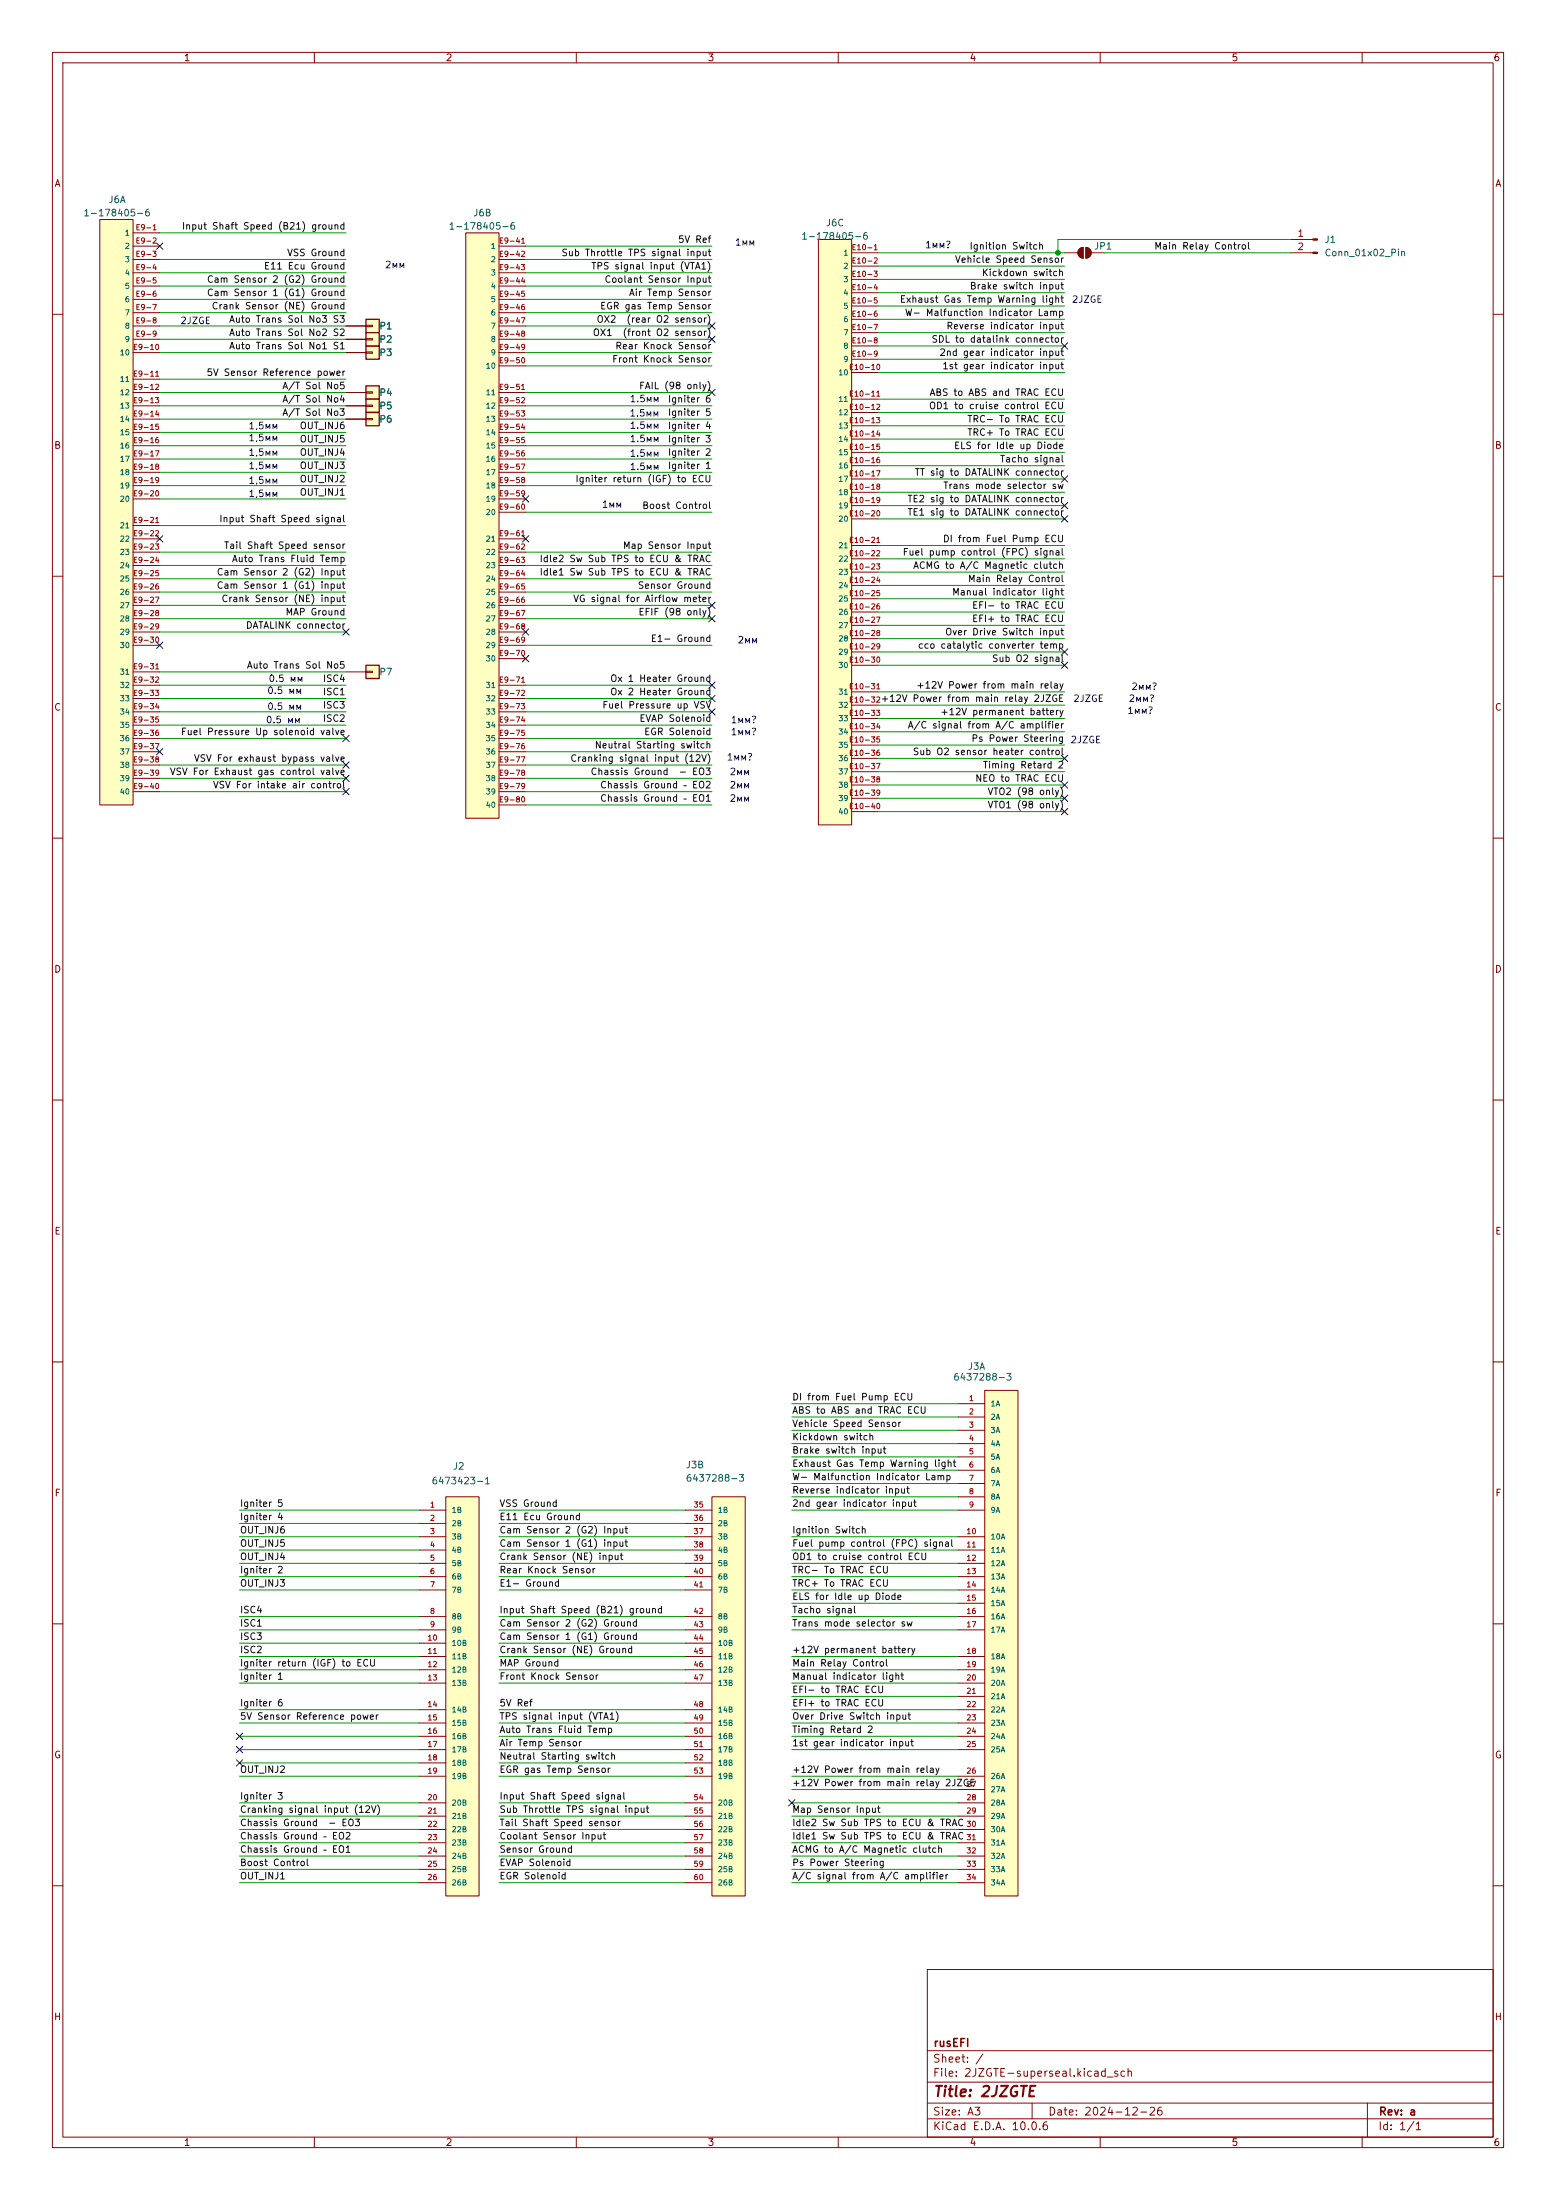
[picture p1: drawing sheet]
<svg xmlns="http://www.w3.org/2000/svg" width="297mm" height="420mm" viewBox="0 0 297 420" stroke-linecap="round" stroke-linejoin="round" font-family="sans-serif">
<g fill="none" stroke="#840000" stroke-width=".19">
<path d="M10 10h277v400h-277zM12 12h273v396h-273zM60 10v2M110 10v2M160 10v2M210 10v2M260 10v2M10 60h2M285 60h2M10 110h2M285 110h2M10 160h2"/>
<path d="M285 160h2M10 210h2M285 210h2M10 260h2M285 260h2M10 310h2M285 310h2M10 360h2M177 376h108v32h-108zM285 360h2M177 397.5h108M177 391.5h108"/>
<path d="M60 408v2M110 408v2M160 408v2M177 404.5h108M177 401.5h108M197 401.5v3M210 408v2M260 408v2M261 401.5v6.5"/>
</g>
<path d="M69.8 73.7h2.6v2.5h-2.6z" fill="#ffffc2"/>
<path d="M69.8 73.7h2.6v2.5h-2.6z" fill="none" stroke="#840000" stroke-width=".25"/>
<path d="M66 74.9h3.8M69.8 74.8h1.3v.3h-1.3z" fill="none" stroke="#840000" stroke-width=".19"/>
<path d="M69.8 66h2.6v2.6h-2.6z" fill="#ffffc2"/>
<path d="M69.8 66h2.6v2.6h-2.6z" fill="none" stroke="#840000" stroke-width=".25"/>
<path d="M66 67.3h3.8M69.8 67.2h1.3v.2h-1.3z" fill="none" stroke="#840000" stroke-width=".19"/>
<path d="M69.8 61h2.6v2.5h-2.6z" fill="#ffffc2"/>
<path d="M69.8 61h2.6v2.5h-2.6z" fill="none" stroke="#840000" stroke-width=".25"/>
<path d="M66 62.2h3.8M69.8 62.1h1.3v.3h-1.3z" fill="none" stroke="#840000" stroke-width=".19"/>
<path d="M69.8 63.5h2.6v2.5h-2.6z" fill="#ffffc2"/>
<path d="M69.8 63.5h2.6v2.5h-2.6z" fill="none" stroke="#840000" stroke-width=".25"/>
<path d="M66 64.8h3.8M69.8 64.6h1.3v.3h-1.3z" fill="none" stroke="#840000" stroke-width=".19"/>
<path d="M85.1 285.8h6.3v76.2h-6.3z" fill="#ffffc2"/>
<g fill="none" stroke="#840000" stroke-width=".19">
<path d="M80 288.3h5.1M80 290.8h5.1M80 293.4h5.1M80 295.9h5.1M80 298.5h5.1M85.1 285.8h6.3v76.2h-6.3zM80 301h5.1M80 303.5h5.1M80 308.6h5.1M80 311.2h5.1M80 313.7h5.1M80 316.2h5.1"/>
<path d="M80 318.8h5.1M80 321.3h5.1M80 326.4h5.1M80 328.9h5.1M80 331.5h5.1M80 334h5.1M80 336.6h5.1M80 339.1h5.1M80 344.2h5.1M80 346.7h5.1M80 349.3h5.1M80 351.8h5.1"/>
<path d="M80 354.3h5.1M80 356.9h5.1M80 359.4h5.1"/>
</g>
<path d="M69.8 76.2h2.6v2.5h-2.6z" fill="#ffffc2"/>
<path d="M69.8 76.2h2.6v2.5h-2.6z" fill="none" stroke="#840000" stroke-width=".25"/>
<path d="M203.2 48.3h2.5M206 47.5l.8-.3v2.1a1.02 1.02 0 0 1-1-.7 1.02 1.02 0 0 1 .2-1.1zM207.3 47.2a1.02 1.02 0 0 1 1 1.1 1.02 1.02 0 0 1-1 1zM208.3 48.3h2.5M246.4 45.7h4.2M246.4 48.3h4.2M66 77.5h3.8M69.8 77.3h1.3v.3h-1.3z" fill="none" stroke="#840000" stroke-width=".19"/>
<g fill="#840000" stroke="#840000" stroke-width=".19">
<path d="M250.6 45.6h.9v.2h-.9z"/>
<path d="M250.6 48.1h.9v.3h-.9z"/>
<path d="M206 47.5l.8-.3v2.1a1.02 1.02 0 0 1-1-.7 1.02 1.02 0 0 1 .2-1.1z"/>
<path d="M207.3 47.2a1.02 1.02 0 0 1 1 1.1 1.02 1.02 0 0 1-1 1z"/>
</g>
<path d="M69.8 78.7h2.6v2.6h-2.6z" fill="#ffffc2"/>
<path d="M69.8 78.7h2.6v2.6h-2.6z" fill="none" stroke="#840000" stroke-width=".25"/>
<path d="M69.8 79.9h1.3v.2h-1.3zM66 80h3.8" fill="none" stroke="#840000" stroke-width=".19"/>
<path d="M69.8 127h2.6v2.5h-2.6z" fill="#ffffc2"/>
<path d="M69.8 127h2.6v2.5h-2.6z" fill="none" stroke="#840000" stroke-width=".25"/>
<path d="M66 128.3h3.8M69.8 128.1h1.3v.3h-1.3z" fill="none" stroke="#840000" stroke-width=".19"/>
<path d="M188 265.4h6.3v96.6h-6.3z" fill="#ffffc2"/>
<g fill="none" stroke="#840000" stroke-width=".19">
<path d="M182.9 268h5.1M182.9 270.5h5.1M182.9 273.1h5.1M182.9 275.6h5.1M182.9 278.1h5.1M188 265.4h6.3v96.6h-6.3zM182.9 280.7h5.1M182.9 283.2h5.1M182.9 285.8h5.1M182.9 288.3h5.1M182.9 293.4h5.1M182.9 295.9h5.1"/>
<path d="M182.9 298.5h5.1M182.9 301h5.1M182.9 303.5h5.1M182.9 306.1h5.1M182.9 308.6h5.1M182.9 311.2h5.1M182.9 316.2h5.1M182.9 318.8h5.1M182.9 321.3h5.1M182.9 323.9h5.1M182.9 326.4h5.1M182.9 328.9h5.1"/>
<path d="M182.9 331.5h5.1M182.9 334h5.1M182.9 339.1h5.1M182.9 341.6h5.1M182.9 344.2h5.1M182.9 346.7h5.1M182.9 349.3h5.1M182.9 351.8h5.1M182.9 354.3h5.1M182.9 356.9h5.1M182.9 359.4h5.1"/>
</g>
<path d="M135.9 285.8h6.3v76.2h-6.3z" fill="#ffffc2"/>
<g fill="none" stroke="#840000" stroke-width=".19">
<path d="M130.8 288.3h5.1M130.8 290.8h5.1M130.8 293.4h5.1M130.8 295.9h5.1M130.8 298.5h5.1M135.9 285.8h6.3v76.2h-6.3zM130.8 301h5.1M130.8 303.5h5.1M130.8 308.6h5.1M130.8 311.2h5.1M130.8 313.7h5.1M130.8 316.2h5.1"/>
<path d="M130.8 318.8h5.1M130.8 321.3h5.1M130.8 326.4h5.1M130.8 328.9h5.1M130.8 331.5h5.1M130.8 334h5.1M130.8 336.6h5.1M130.8 339.1h5.1M130.8 344.2h5.1M130.8 346.7h5.1M130.8 349.3h5.1M130.8 351.8h5.1"/>
<path d="M130.8 354.3h5.1M130.8 356.9h5.1M130.8 359.4h5.1"/>
</g>
<path d="M156.2 45.7h6.4v111.8h-6.4z" fill="#ffffc2"/>
<g fill="none" stroke="#840000" stroke-width=".19">
<path d="M156.2 45.7h6.4v111.8h-6.4zM162.6 48.3h5M162.6 50.8h5M162.6 53.3h5M162.6 55.9h5M162.6 58.4h5M162.6 61h5M162.6 63.5h5M162.6 66h5M162.6 68.6h5M162.6 71.1h5M162.6 76.2h5"/>
<path d="M162.6 78.7h5M162.6 81.3h5M162.6 83.8h5M162.6 86.4h5M162.6 88.9h5M162.6 91.4h5M162.6 94h5M162.6 96.5h5M162.6 99.1h5M162.6 104.1h5M162.6 106.7h5M162.6 109.2h5"/>
<path d="M162.6 111.8h5M162.6 114.3h5M162.6 116.8h5M162.6 119.4h5M162.6 121.9h5M162.6 124.5h5M162.6 127h5M162.6 132.1h5M162.6 134.6h5M162.6 137.2h5M162.6 139.7h5M162.6 142.2h5"/>
<path d="M162.6 144.8h5M162.6 147.3h5M162.6 149.9h5M162.6 152.4h5M162.6 154.9h5"/>
</g>
<path d="M19 41.9h6.4v111.8h-6.4z" fill="#ffffc2"/>
<g fill="none" stroke="#840000" stroke-width=".19">
<path d="M19 41.9h6.4v111.8h-6.4zM25.4 44.5h5.1M25.4 47h5.1M25.4 49.5h5.1M25.4 52.1h5.1M25.4 54.6h5.1M25.4 57.2h5.1M25.4 59.7h5.1M25.4 62.2h5.1M25.4 64.8h5.1M25.4 67.3h5.1M25.4 72.4h5.1"/>
<path d="M25.4 74.9h5.1M25.4 77.5h5.1M25.4 80h5.1M25.4 82.6h5.1M25.4 85.1h5.1M25.4 87.6h5.1M25.4 90.2h5.1M25.4 92.7h5.1M25.4 95.3h5.1M25.4 100.3h5.1M25.4 102.9h5.1M25.4 105.4h5.1"/>
<path d="M25.4 108h5.1M25.4 110.5h5.1M25.4 113h5.1M25.4 115.6h5.1M25.4 118.1h5.1M25.4 120.7h5.1M25.4 123.2h5.1M25.4 128.3h5.1M25.4 130.8h5.1M25.4 133.4h5.1M25.4 135.9h5.1M25.4 138.4h5.1"/>
<path d="M25.4 141h5.1M25.4 143.5h5.1M25.4 146.1h5.1M25.4 148.6h5.1M25.4 151.1h5.1"/>
</g>
<path d="M88.9 44.5h6.3v111.7h-6.3z" fill="#ffffc2"/>
<g fill="none" stroke="#840000" stroke-width=".19">
<path d="M88.9 44.5h6.3v111.7h-6.3zM95.2 47h5.1M95.2 49.5h5.1M95.2 52.1h5.1M95.2 54.6h5.1M95.2 57.2h5.1M95.2 59.7h5.1M66 62.2h3.8M66 64.8h3.8M66 67.3h3.8M66 74.9h3.8M66 77.5h3.8"/>
<path d="M95.2 62.2h5.1M95.2 64.8h5.1M95.2 67.3h5.1M95.2 69.9h5.1M95.2 74.9h5.1M95.2 77.5h5.1M66 80h3.8M95.2 80h5.1M95.2 82.6h5.1M95.2 85.1h5.1M95.2 87.6h5.1M95.2 90.2h5.1"/>
<path d="M95.2 92.7h5.1M95.2 95.3h5.1M95.2 97.8h5.1M95.2 102.9h5.1M95.2 105.4h5.1M95.2 108h5.1M95.2 110.5h5.1M95.2 113h5.1M95.2 115.6h5.1M95.2 118.1h5.1M95.2 120.7h5.1M95.2 123.2h5.1"/>
<path d="M95.2 125.7h5.1M95.2 130.8h5.1M95.2 133.4h5.1M95.2 135.9h5.1M95.2 138.4h5.1M95.2 141h5.1M95.2 143.5h5.1M95.2 146.1h5.1M95.2 148.6h5.1M95.2 151.1h5.1M95.2 153.7h5.1"/>
</g>
<g fill="none" stroke="#009600" stroke-width=".19">
<path d="M30.5 57.2h35.5M30.5 54.6h35.5M30.5 49.5h35.5M30.5 52.1h35.5M30.5 59.7h35.5M30.5 44.5h35.5M100.3 57.2h35.6M100.3 54.6h35.6M100.3 49.5h35.6M100.3 47h35.6M100.3 52.1h35.6M100.3 59.7h35.6"/>
<path d="M167.6 48.3h35.6M167.6 53.3h35.6M167.6 58.4h35.6M167.6 55.9h35.6M167.6 50.8h35.6M210.8 48.3h35.6M246.4 45.7h-44.5v2.6M30.5 77.5h35.5M30.5 62.2h35.5M30.5 74.9h35.5M30.5 67.3h35.5M30.5 64.8h35.5"/>
<path d="M30.5 72.4h35.5M100.3 77.5h35.6M100.3 62.2h35.6M100.3 69.9h35.6M100.3 74.9h35.6M100.3 67.3h35.6M100.3 64.8h35.6M167.6 63.5h35.6M167.6 61h35.6M167.6 71.1h35.6M167.6 76.2h35.6M167.6 66h35.6"/>
<path d="M167.6 68.6h35.6M167.6 78.7h35.6M30.5 85.1h35.5M30.5 82.6h35.5M30.5 80h35.5M30.5 90.2h35.5M30.5 87.6h35.5M30.5 92.7h35.5M30.5 95.3h35.5M100.3 85.1h35.6M100.3 82.6h35.6M100.3 80h35.6"/>
<path d="M100.3 90.2h35.6M100.3 87.6h35.6M100.3 92.7h35.6M100.3 97.8h35.6M167.6 81.3h35.6M167.6 94h35.6M167.6 86.4h35.6M167.6 88.9h35.6M167.6 96.5h35.6M167.6 83.8h35.6M167.6 99.1h35.6M167.6 91.4h35.6"/>
<path d="M30.5 118.1h35.5M30.5 115.6h35.5M30.5 108h35.5M30.5 105.4h35.5M30.5 100.3h35.5M30.5 110.5h35.5M30.5 113h35.5M100.3 118.1h35.6M100.3 115.6h35.6M100.3 108h35.6M100.3 105.4h35.6M100.3 110.5h35.6"/>
<path d="M100.3 113h35.6M167.6 114.3h35.6M167.6 104.1h35.6M167.6 111.8h35.6M167.6 116.8h35.6M167.6 109.2h35.6M167.6 106.7h35.6M167.6 119.4h35.6M30.5 130.8h35.5M30.5 133.4h35.5M30.5 135.9h35.5M30.5 138.4h35.5"/>
<path d="M30.5 128.3h35.5M30.5 120.7h35.5M100.3 123.2h35.6M100.3 130.8h35.6M100.3 133.4h35.6M100.3 135.9h35.6M100.3 138.4h35.6M167.6 121.9h35.6M167.6 124.5h35.6M167.6 127h35.6M167.6 134.6h35.6M167.6 137.2h35.6"/>
<path d="M167.6 139.7h35.6M167.6 132.1h35.6M30.5 148.6h35.5M30.5 151.1h35.5M30.5 146.1h35.5M30.5 141h35.5M100.3 148.6h35.6M100.3 151.1h35.6M100.3 153.7h35.6M100.3 146.1h35.6M100.3 141h35.6M100.3 143.5h35.6"/>
<path d="M167.6 142.2h35.6M167.6 147.3h35.6M167.6 144.8h35.6M167.6 152.4h35.6M167.6 154.9h35.6M167.6 149.9h35.6M151.1 273.1h31.8M151.1 270.5h31.8M151.1 268h31.8M151.1 278.1h31.8M151.1 275.6h31.8M45.7 288.3h34.3"/>
<path d="M45.7 290.8h34.3M45.7 298.5h34.3M45.7 293.4h34.3M45.7 295.9h34.3M95.2 288.3h35.6M95.2 290.8h35.6M95.2 298.5h35.6M95.2 293.4h35.6M95.2 295.9h35.6M151.1 288.3h31.8M151.1 298.5h31.8M151.1 293.4h31.8"/>
<path d="M151.1 295.9h31.8M151.1 280.7h31.8M151.1 283.2h31.8M151.1 285.8h31.8M45.7 318.8h34.3M45.7 311.2h34.3M45.7 316.2h34.3M45.7 301h34.3M45.7 308.6h34.3M45.7 303.5h34.3M45.7 313.7h34.3M95.2 318.8h35.6"/>
<path d="M95.2 311.2h35.6M95.2 316.2h35.6M95.2 301h35.6M95.2 308.6h35.6M95.2 303.5h35.6M95.2 313.7h35.6M151.1 318.8h31.8M151.1 311.2h31.8M151.1 316.2h31.8M151.1 301h31.8M151.1 308.6h31.8M151.1 303.5h31.8"/>
<path d="M151.1 306.1h31.8M45.7 326.4h34.3M45.7 321.3h34.3M45.7 328.9h34.3M45.7 336.6h34.3M45.7 331.5h34.3M45.7 334h34.3M45.7 339.1h34.3M95.2 326.4h35.6M95.2 321.3h35.6M95.2 328.9h35.6M95.2 336.6h35.6"/>
<path d="M95.2 331.5h35.6M95.2 334h35.6M95.2 339.1h35.6M151.1 326.4h31.8M151.1 321.3h31.8M151.1 328.9h31.8M151.1 331.5h31.8M151.1 323.9h31.8M151.1 334h31.8M151.1 339.1h31.8M45.7 344.2h34.3M45.7 346.7h34.3"/>
<path d="M45.7 351.8h34.3M45.7 359.4h34.3M45.7 354.3h34.3M45.7 349.3h34.3M45.7 356.9h34.3M95.2 344.2h35.6M95.2 346.7h35.6M95.2 351.8h35.6M95.2 359.4h35.6M95.2 354.3h35.6M95.2 349.3h35.6M95.2 356.9h35.6"/>
<path d="M151.1 344.2h31.8M151.1 341.6h31.8M151.1 346.7h31.8M151.1 351.8h31.8M151.1 359.4h31.8M151.1 354.3h31.8M151.1 349.3h31.8M151.1 356.9h31.8"/>
</g>
<g fill="none" stroke="#000084" stroke-width=".19">
<path d="M29.9 46.4l1.2 1.2M31.1 46.4l-1.2 1.2M135.3 74.3l1.2 1.2M135.3 61.6l1.2 1.2M135.3 64.2l1.2 1.2M136.5 74.3l-1.2 1.2M136.5 61.6l-1.2 1.2M136.5 64.2l-1.2 1.2M202.6 65.4l1.2 1.2M203.8 65.4l-1.2 1.2M99.7 94.6l1.2 1.3M100.9 94.6l-1.2 1.3"/>
<path d="M202.6 90.8l1.2 1.2M202.6 95.9l1.2 1.2M202.6 98.5l1.2 1.2M203.8 90.8l-1.2 1.2M203.8 95.9l-1.2 1.2M203.8 98.5l-1.2 1.2M29.9 102.3l1.2 1.2M31.1 102.3l-1.2 1.2M99.7 102.3l1.2 1.2M100.9 102.3l-1.2 1.2M135.3 117.5l1.2 1.2M135.3 115l1.2 1.2"/>
<path d="M136.5 117.5l-1.2 1.2M136.5 115l-1.2 1.2M29.9 122.6l1.2 1.2M31.1 122.6l-1.2 1.2M65.4 120l1.2 1.3M66.6 120l-1.2 1.3M99.7 125.1l1.2 1.2M99.7 120l1.2 1.3M100.9 125.1l-1.2 1.2M100.9 120l-1.2 1.3M135.3 135.3l1.2 1.2M135.3 132.7l1.2 1.3"/>
<path d="M135.3 130.2l1.2 1.2M136.5 135.3l-1.2 1.2M136.5 132.7l-1.2 1.3M136.5 130.2l-1.2 1.2M202.6 126.4l1.2 1.2M202.6 123.9l1.2 1.2M203.8 126.4l-1.2 1.2M203.8 123.9l-1.2 1.2M29.9 142.9l1.2 1.2M31.1 142.9l-1.2 1.2M65.4 145.4l1.2 1.3M65.4 140.4l1.2 1.2"/>
<path d="M65.4 150.5l1.2 1.2M65.4 148l1.2 1.2M66.6 145.4l-1.2 1.3M66.6 140.4l-1.2 1.2M66.6 150.5l-1.2 1.2M66.6 148l-1.2 1.2M202.6 149.3l1.2 1.2M202.6 154.3l1.2 1.2M202.6 144.2l1.2 1.2M202.6 151.8l1.2 1.2M203.8 149.3l-1.2 1.2M203.8 154.3l-1.2 1.2"/>
<path d="M203.8 144.2l-1.2 1.2M203.8 151.8l-1.2 1.2M45.1 333.4l1.2 1.2M45.1 335.9l1.2 1.3M45.1 330.9l1.2 1.2M46.3 333.4l-1.2 1.2M46.3 335.9l-1.2 1.3M46.3 330.9l-1.2 1.2M150.5 343.6l1.2 1.2M151.7 343.6l-1.2 1.2"/>
</g>
<circle cx="201.9" cy="48.3" r=".46" fill="#009600" stroke="#009600" stroke-width=".19"/>
<text font-size="2" fill="#840000" x="178" y="400.8">Title: 2JZGTE</text>
<g font-size="1.5" fill="#840000">
<text x="178" y="394.1">Sheet: /</text>
<text x="178" y="391.1">rusEFI</text>
<text x="178" y="396.8">File: 2JZGTE-superseal.kicad_sch</text>
<text x="178" y="407">KiCad E.D.A. 10.0.6</text>
<text x="178" y="404.2">Size: A3</text>
<text x="200" y="404.2">Date: 2024-12-26</text>
<text x="263" y="407">Id: 1/1</text>
<text x="263" y="404.2">Rev: a</text>
</g>
<g font-size="1.3" fill="#840000">
<text x="35" y="12">1</text>
<text x="85" y="12">2</text>
<text x="135" y="12">3</text>
<text x="185" y="12">4</text>
<text x="235" y="12">5</text>
<text x="285" y="12">6</text>
<text x="10.3" y="36">A</text>
<text x="285.3" y="36">A</text>
<text x="10.2" y="86">B</text>
<text x="285.2" y="86">B</text>
<text x="10.2" y="136">C</text>
<text x="285.2" y="136">C</text>
<text x="10.2" y="186">D</text>
<text x="285.2" y="186">D</text>
<text x="10.3" y="236">E</text>
<text x="285.3" y="236">E</text>
<text x="10.3" y="286">F</text>
<text x="285.3" y="286">F</text>
<text x="10.2" y="336">G</text>
<text x="285.2" y="336">G</text>
<text x="10.2" y="386">H</text>
<text x="285.2" y="386">H</text>
<text x="35" y="410">1</text>
<text x="85" y="410">2</text>
<text x="135" y="410">3</text>
<text x="185" y="410">4</text>
<text x="235" y="410">5</text>
<text x="285" y="410">6</text>
</g>
<g font-size="1.3" fill="#006464">
<text x="15.8" y="41.6">1-178405-6</text>
<text x="20.6" y="39.1">J6A</text>
<text x="90.2" y="41.6">J6B</text>
<text x="85.5" y="44.1">1-178405-6</text>
<text x="152.8" y="46">1-178405-6</text>
<text x="157.5" y="43.5">J6C</text>
<text x="208.7" y="48">JP1</text>
<text x="252.7" y="46.7">J1</text>
<text x="252.7" y="49.2">Conn_01x02_Pin</text>
<text x="72.3" y="63.2">P1</text>
<text x="72.3" y="65.7">P2</text>
<text x="72.3" y="68.3">P3</text>
<text x="72.3" y="75.9">P4</text>
<text x="72.3" y="78.4">P5</text>
<text x="72.3" y="81">P6</text>
<text x="72.3" y="129.2">P7</text>
<text x="181.8" y="263.9">6437288-3</text>
<text x="184.6" y="261.8">J3A</text>
<text x="86.3" y="280.9">J2</text>
<text x="130.8" y="280.6">J3B</text>
<text x="82.3" y="283.7">6473423-1</text>
<text x="130.8" y="283.2">6437288-3</text>
</g>
<g font-size="1.3" fill="#0f0f0f">
<text x="34.6" y="44.1">Input Shaft Speed (B21) ground</text>
<text x="129.3" y="46.7">5V Ref</text>
<text x="185" y="47.9">Ignition Switch</text>
<text x="220.2" y="47.9">Main Relay Control</text>
<text x="50.3" y="51.8">E11 Ecu Ground</text>
<text x="54.7" y="49.2">VSS Ground</text>
<text x="107.1" y="49.2">Sub Throttle TPS signal input</text>
<text x="112.7" y="51.8">TPS signal input (VTA1)</text>
<text x="182.2" y="50.5">Vehicle Speed Sensor</text>
<text x="187.3" y="53">Kickdown switch</text>
<text x="39.4" y="56.8">Cam Sensor 1 (G1) Ground</text>
<text x="39.4" y="54.3">Cam Sensor 2 (G2) Ground</text>
<text x="40.3" y="59.4">Crank Sensor (NE) Ground</text>
<text x="114.4" y="59.4">EGR gas Temp Sensor</text>
<text x="115.3" y="54.3">Coolant Sensor Input</text>
<text x="119.9" y="56.8">Air Temp Sensor</text>
<text x="171.6" y="58.1">Exhaust Gas Temp Warning light</text>
<text x="185" y="55.6">Brake switch input</text>
<text x="43.6" y="64.5">Auto Trans Sol No2 S2</text>
<text x="43.6" y="61.9">Auto Trans Sol No3 S3</text>
<text x="113" y="64.5">OX1</text>
<text x="113.8" y="61.9">OX2</text>
<text x="118.7" y="64.5">(front O2 sensor)</text>
<text x="119.5" y="61.9">(rear O2 sensor)</text>
<text x="172.6" y="60.6">W- Malfunction Indicator Lamp</text>
<text x="177.7" y="65.7">SDL to datalink connector</text>
<text x="180.5" y="63.2">Reverse indicator input</text>
<text x="43.6" y="67">Auto Trans Sol No1 S1</text>
<text x="116.7" y="69.5">Front Knock Sensor</text>
<text x="117.3" y="67">Rear Knock Sensor</text>
<text x="179.2" y="68.3">2nd gear indicator input</text>
<text x="179.8" y="70.8">1st gear indicator input</text>
<text x="39.3" y="72.1">5V Sensor Reference power</text>
<text x="53.8" y="77.2">A/T Sol No4</text>
<text x="53.8" y="74.6">A/T Sol No5</text>
<text x="121.9" y="74.6">FAIL (98 only)</text>
<text x="127.4" y="77.2">Igniter 6</text>
<text x="177.3" y="75.9">ABS to ABS and TRAC ECU</text>
<text x="53.8" y="79.7">A/T Sol No3</text>
<text x="57.1" y="82.2">OUT_INJ6</text>
<text x="127.4" y="82.2">Igniter 4</text>
<text x="127.4" y="79.7">Igniter 5</text>
<text x="177.2" y="78.4">OD1 to cruise control ECU</text>
<text x="184.5" y="83.5">TRC+ To TRAC ECU</text>
<text x="184.5" y="81">TRC- To TRAC ECU</text>
<text x="57.1" y="87.3">OUT_INJ4</text>
<text x="57.1" y="89.9">OUT_INJ3</text>
<text x="57.1" y="84.8">OUT_INJ5</text>
<text x="127.4" y="84.8">Igniter 3</text>
<text x="127.4" y="89.9">Igniter 1</text>
<text x="127.4" y="87.3">Igniter 2</text>
<text x="182" y="86">ELS for Idle up Diode</text>
<text x="190.8" y="88.6">Tacho signal</text>
<text x="57.1" y="92.4">OUT_INJ2</text>
<text x="57.1" y="94.9">OUT_INJ1</text>
<text x="109.7" y="92.4">Igniter return (IGF) to ECU</text>
<text x="174.5" y="91.1">TT sig to DATALINK connector</text>
<text x="179.9" y="93.7">Trans mode selector sw</text>
<text x="41.7" y="100">Input Shaft Speed signal</text>
<text x="122.5" y="97.5">Boost Control</text>
<text x="173.1" y="96.2">TE2 sig to DATALINK connector</text>
<text x="173.1" y="98.7">TE1 sig to DATALINK connector</text>
<text x="42.7" y="105.1">Tail Shaft Speed sensor</text>
<text x="44.2" y="107.6">Auto Trans Fluid Temp</text>
<text x="102.9" y="107.6">Idle2 Sw Sub TPS to ECU &amp; TRAC</text>
<text x="118.8" y="105.1">Map Sensor Input</text>
<text x="172.2" y="106.4">Fuel pump control (FPC) signal</text>
<text x="179.9" y="103.8">DI from Fuel Pump ECU</text>
<text x="41.3" y="110.2">Cam Sensor 2 (G2) Input</text>
<text x="41.3" y="112.7">Cam Sensor 1 (G1) input</text>
<text x="102.9" y="110.2">Idle1 Sw Sub TPS to ECU &amp; TRAC</text>
<text x="121.6" y="112.7">Sensor Ground</text>
<text x="174.2" y="108.9">ACMG to A/C Magnetic clutch</text>
<text x="181.6" y="114">Manual indicator light</text>
<text x="184.6" y="111.4">Main Relay Control</text>
<text x="42.2" y="115.3">Crank Sensor (NE) input</text>
<text x="54.4" y="117.8">MAP Ground</text>
<text x="109.3" y="115.3">VG signal for Airflow meter</text>
<text x="121.8" y="117.8">EFIF (98 only)</text>
<text x="185.4" y="116.5">EFI- to TRAC ECU</text>
<text x="185.4" y="119.1">EFI+ to TRAC ECU</text>
<text x="46.8" y="120.3">DATALINK connector</text>
<text x="124.1" y="122.9">E1- Ground</text>
<text x="175.1" y="124.1">cco catalytic converter temp</text>
<text x="180.3" y="121.6">Over Drive Switch input</text>
<text x="47" y="128">Auto Trans Sol No5</text>
<text x="61.5" y="130.5">ISC4</text>
<text x="116.4" y="130.5">Ox 1 Heater Ground</text>
<text x="174.8" y="131.8">+12V Power from main relay</text>
<text x="189.2" y="126.7">Sub O2 signal</text>
<text x="61.5" y="133">ISC1</text>
<text x="61.5" y="135.6">ISC3</text>
<text x="114.9" y="135.6">Fuel Pressure up VSV</text>
<text x="116.4" y="133">Ox 2 Heater Ground</text>
<text x="168" y="134.3">+12V Power from main relay 2JZGE</text>
<text x="179.4" y="136.8">+12V permanent battery</text>
<text x="34.4" y="140.7">Fuel Pressure Up solenoid valve</text>
<text x="61.5" y="138.1">ISC2</text>
<text x="113.4" y="143.2">Neutral Starting switch</text>
<text x="121.9" y="138.1">EVAP Solenoid</text>
<text x="122.8" y="140.7">EGR Solenoid</text>
<text x="173.2" y="139.4">A/C signal from A/C amplifier</text>
<text x="185.3" y="141.9">Ps Power Steering</text>
<text x="32.3" y="148.3">VSV For Exhaust gas control valve</text>
<text x="36.9" y="145.7">VSV For exhaust bypass valve</text>
<text x="108.8" y="145.7">Cranking signal input (12V)</text>
<text x="112.6" y="148.3">Chassis Ground</text>
<text x="129.4" y="148.3">- EO3</text>
<text x="174.1" y="144.5">Sub O2 sensor heater control</text>
<text x="186" y="149.5">NEO to TRAC ECU</text>
<text x="187.5" y="147">Timing Retard 2</text>
<text x="40.5" y="150.8">VSV For intake air control</text>
<text x="114.4" y="153.4">Chassis Ground – EO1</text>
<text x="114.4" y="150.8">Chassis Ground – EO2</text>
<text x="188.4" y="152.1">VTO2 (98 only)</text>
<text x="188.4" y="154.6">VTO1 (98 only)</text>
<text x="151.1" y="267.7">DI from Fuel Pump ECU</text>
<text x="151.1" y="270.2">ABS to ABS and TRAC ECU</text>
<text x="151.1" y="272.7">Vehicle Speed Sensor</text>
<text x="151.1" y="275.3">Kickdown switch</text>
<text x="151.1" y="277.8">Brake switch input</text>
<text x="151.1" y="280.4">Exhaust Gas Temp Warning light</text>
<text x="45.7" y="288">Igniter 5</text>
<text x="95.2" y="288">VSS Ground</text>
<text x="151.1" y="285.4">Reverse indicator input</text>
<text x="151.1" y="282.9">W- Malfunction Indicator Lamp</text>
<text x="151.1" y="288">2nd gear indicator input</text>
<text x="45.7" y="290.5">Igniter 4</text>
<text x="45.7" y="293.1">OUT_INJ6</text>
<text x="95.2" y="293.1">Cam Sensor 2 (G2) Input</text>
<text x="95.2" y="290.5">E11 Ecu Ground</text>
<text x="151.1" y="293.1">Ignition Switch</text>
<text x="45.7" y="298.1">OUT_INJ4</text>
<text x="45.7" y="295.6">OUT_INJ5</text>
<text x="95.2" y="298.1">Crank Sensor (NE) input</text>
<text x="95.2" y="295.6">Cam Sensor 1 (G1) input</text>
<text x="151.1" y="295.6">Fuel pump control (FPC) signal</text>
<text x="151.1" y="298.1">OD1 to cruise control ECU</text>
<text x="45.7" y="303.2">OUT_INJ3</text>
<text x="45.7" y="300.7">Igniter 2</text>
<text x="95.2" y="303.2">E1- Ground</text>
<text x="95.2" y="300.7">Rear Knock Sensor</text>
<text x="151.1" y="303.2">TRC+ To TRAC ECU</text>
<text x="151.1" y="305.8">ELS for Idle up Diode</text>
<text x="151.1" y="300.7">TRC- To TRAC ECU</text>
<text x="45.7" y="308.3">ISC4</text>
<text x="45.7" y="310.8">ISC1</text>
<text x="95.2" y="310.8">Cam Sensor 2 (G2) Ground</text>
<text x="95.2" y="308.3">Input Shaft Speed (B21) ground</text>
<text x="151.1" y="310.8">Trans mode selector sw</text>
<text x="151.1" y="308.3">Tacho signal</text>
<text x="45.7" y="313.4">ISC3</text>
<text x="45.7" y="315.9">ISC2</text>
<text x="95.2" y="315.9">Crank Sensor (NE) Ground</text>
<text x="95.2" y="313.4">Cam Sensor 1 (G1) Ground</text>
<text x="151.1" y="315.9">+12V permanent battery</text>
<text x="45.7" y="318.5">Igniter return (IGF) to ECU</text>
<text x="45.7" y="321">Igniter 1</text>
<text x="95.2" y="321">Front Knock Sensor</text>
<text x="95.2" y="318.5">MAP Ground</text>
<text x="151.1" y="318.5">Main Relay Control</text>
<text x="151.1" y="321">Manual indicator light</text>
<text x="151.1" y="323.5">EFI- to TRAC ECU</text>
<text x="45.7" y="326.1">Igniter 6</text>
<text x="45.7" y="328.6">5V Sensor Reference power</text>
<text x="95.2" y="326.1">5V Ref</text>
<text x="95.2" y="328.6">TPS signal input (VTA1)</text>
<text x="151.1" y="328.6">Over Drive Switch input</text>
<text x="151.1" y="326.1">EFI+ to TRAC ECU</text>
<text x="95.2" y="331.2">Auto Trans Fluid Temp</text>
<text x="95.2" y="333.7">Air Temp Sensor</text>
<text x="151.1" y="333.7">1st gear indicator input</text>
<text x="151.1" y="331.2">Timing Retard 2</text>
<text x="45.7" y="338.8">OUT_INJ2</text>
<text x="95.2" y="336.2">Neutral Starting switch</text>
<text x="95.2" y="338.8">EGR gas Temp Sensor</text>
<text x="151.1" y="338.8">+12V Power from main relay</text>
<text x="151.1" y="341.3">+12V Power from main relay 2JZGE</text>
<text x="45.7" y="346.4">Cranking signal input (12V)</text>
<text x="45.7" y="343.9">Igniter 3</text>
<text x="95.2" y="343.9">Input Shaft Speed signal</text>
<text x="95.2" y="346.4">Sub Throttle TPS signal input</text>
<text x="151.1" y="346.4">Map Sensor Input</text>
<text x="45.7" y="348.9">Chassis Ground</text>
<text x="45.7" y="351.5">Chassis Ground – EO2</text>
<text x="62.5" y="348.9">- EO3</text>
<text x="95.2" y="348.9">Tail Shaft Speed sensor</text>
<text x="95.2" y="351.5">Coolant Sensor Input</text>
<text x="151.1" y="351.5">Idle1 Sw Sub TPS to ECU &amp; TRAC</text>
<text x="151.1" y="348.9">Idle2 Sw Sub TPS to ECU &amp; TRAC</text>
<text x="45.7" y="356.6">Boost Control</text>
<text x="45.7" y="354">Chassis Ground – EO1</text>
<text x="45.7" y="359.1">OUT_INJ1</text>
<text x="95.2" y="356.6">EVAP Solenoid</text>
<text x="95.2" y="354">Sensor Ground</text>
<text x="95.2" y="359.1">EGR Solenoid</text>
<text x="151.1" y="354">ACMG to A/C Magnetic clutch</text>
<text x="151.1" y="359.1">A/C signal from A/C amplifier</text>
<text x="151.1" y="356.6">Ps Power Steering</text>
</g>
<g font-size="1.3" fill="#0000c2">
<text x="140.2" y="47.2">1мм</text>
<text x="176.5" y="47.7">1мм?</text>
<text x="73.4" y="51.5">2мм</text>
<text x="204.5" y="58.1">2JZGE</text>
<text x="34.3" y="62.2">2JZGE</text>
<text x="120.1" y="77.1">1.5мм</text>
<text x="47.3" y="82.2">1,5мм</text>
<text x="120" y="79.8">1.5мм</text>
<text x="120.1" y="82.2">1.5мм</text>
<text x="47.3" y="84.5">1,5мм</text>
<text x="47.3" y="87.3">1,5мм</text>
<text x="47.3" y="89.9">1,5мм</text>
<text x="120.1" y="87.5">1.5мм</text>
<text x="120.1" y="84.7">1.5мм</text>
<text x="47.3" y="95.2">1,5мм</text>
<text x="47.3" y="92.7">1,5мм</text>
<text x="120.1" y="90">1.5мм</text>
<text x="114.8" y="97.2">1мм</text>
<text x="140.7" y="123.1">2мм</text>
<text x="51.2" y="130.5">0.5 мм</text>
<text x="50.9" y="132.8">0.5 мм</text>
<text x="50.9" y="135.8">0.5 мм</text>
<text x="204.7" y="134.3">2JZGE</text>
<text x="215.1" y="136.6">1мм?</text>
<text x="215.3" y="134.3">2мм?</text>
<text x="215.8" y="132">2мм?</text>
<text x="50.6" y="138.4">0.5 мм</text>
<text x="139.4" y="140.7">1мм?</text>
<text x="139.4" y="138.4">1мм?</text>
<text x="204.2" y="142.2">2JZGE</text>
<text x="138.6" y="145.5">1мм?</text>
<text x="139.2" y="148.3">2мм</text>
<text x="139.2" y="153.4">2мм</text>
<text x="139.2" y="150.8">2мм</text>
</g>
<g font-size="1.3" fill="#a90000">
<text x="247.6" y="45.5">1</text>
<text x="247.6" y="48">2</text>
</g>
<g font-size="1" fill="#006464">
<text x="23.7" y="45.2">1</text>
<text x="23.7" y="47.8">2</text>
<text x="93.6" y="47.8">1</text>
<text x="23.7" y="50.3">3</text>
<text x="23.7" y="52.8">4</text>
<text x="93.6" y="50.3">2</text>
<text x="93.6" y="52.8">3</text>
<text x="160.9" y="49">1</text>
<text x="160.9" y="51.6">2</text>
<text x="23.7" y="55.4">5</text>
<text x="23.7" y="57.9">6</text>
<text x="93.6" y="55.4">4</text>
<text x="93.6" y="57.9">5</text>
<text x="160.9" y="54.1">3</text>
<text x="160.9" y="56.6">4</text>
<text x="160.9" y="59.2">5</text>
<text x="23.7" y="60.5">7</text>
<text x="23.7" y="63">8</text>
<text x="23.7" y="65.5">9</text>
<text x="93.6" y="60.5">6</text>
<text x="93.6" y="63">7</text>
<text x="93.6" y="65.5">8</text>
<text x="160.9" y="61.7">6</text>
<text x="160.9" y="64.3">7</text>
<text x="22.8" y="68.1">10</text>
<text x="92.6" y="70.6">10</text>
<text x="93.6" y="68.1">9</text>
<text x="159.9" y="71.9">10</text>
<text x="160.9" y="66.8">8</text>
<text x="160.9" y="69.3">9</text>
<text x="22.8" y="73.2">11</text>
<text x="22.8" y="75.7">12</text>
<text x="92.6" y="75.7">11</text>
<text x="159.9" y="77">11</text>
<text x="22.8" y="78.2">13</text>
<text x="22.8" y="80.8">14</text>
<text x="22.8" y="83.3">15</text>
<text x="92.6" y="78.2">12</text>
<text x="92.6" y="80.8">13</text>
<text x="92.6" y="83.3">14</text>
<text x="159.9" y="79.5">12</text>
<text x="159.9" y="82">13</text>
<text x="22.8" y="85.9">16</text>
<text x="22.8" y="88.4">17</text>
<text x="92.6" y="85.9">15</text>
<text x="92.6" y="88.4">16</text>
<text x="159.9" y="84.6">14</text>
<text x="159.9" y="87.1">15</text>
<text x="159.9" y="89.7">16</text>
<text x="22.8" y="90.9">18</text>
<text x="22.8" y="93.5">19</text>
<text x="92.6" y="90.9">17</text>
<text x="92.6" y="93.5">18</text>
<text x="159.9" y="92.2">17</text>
<text x="159.9" y="94.7">18</text>
<text x="22.8" y="96">20</text>
<text x="22.8" y="101.1">21</text>
<text x="92.6" y="96">19</text>
<text x="92.6" y="98.6">20</text>
<text x="159.9" y="97.3">19</text>
<text x="159.9" y="99.8">20</text>
<text x="22.8" y="103.6">22</text>
<text x="22.8" y="106.2">23</text>
<text x="92.6" y="103.6">21</text>
<text x="92.6" y="106.2">22</text>
<text x="159.9" y="104.9">21</text>
<text x="159.9" y="107.4">22</text>
<text x="22.8" y="108.7">24</text>
<text x="22.8" y="111.3">25</text>
<text x="22.8" y="113.8">26</text>
<text x="92.6" y="108.7">23</text>
<text x="92.6" y="111.3">24</text>
<text x="92.6" y="113.8">25</text>
<text x="159.9" y="110">23</text>
<text x="159.9" y="112.5">24</text>
<text x="22.8" y="116.3">27</text>
<text x="22.8" y="118.9">28</text>
<text x="92.6" y="116.3">26</text>
<text x="92.6" y="118.9">27</text>
<text x="159.9" y="115.1">25</text>
<text x="159.9" y="117.6">26</text>
<text x="22.8" y="121.4">29</text>
<text x="22.8" y="124">30</text>
<text x="92.6" y="121.4">28</text>
<text x="92.6" y="124">29</text>
<text x="159.9" y="120.1">27</text>
<text x="159.9" y="122.7">28</text>
<text x="159.9" y="125.2">29</text>
<text x="22.8" y="129">31</text>
<text x="22.8" y="131.6">32</text>
<text x="92.6" y="126.5">30</text>
<text x="92.6" y="131.6">31</text>
<text x="159.9" y="127.8">30</text>
<text x="22.8" y="134.1">33</text>
<text x="22.8" y="136.7">34</text>
<text x="92.6" y="134.1">32</text>
<text x="92.6" y="136.7">33</text>
<text x="159.9" y="132.8">31</text>
<text x="159.9" y="135.4">32</text>
<text x="159.9" y="137.9">33</text>
<text x="22.8" y="139.2">35</text>
<text x="22.8" y="141.7">36</text>
<text x="92.6" y="139.2">34</text>
<text x="92.6" y="141.7">35</text>
<text x="159.9" y="140.5">34</text>
<text x="159.9" y="143">35</text>
<text x="22.8" y="144.3">37</text>
<text x="22.8" y="146.8">38</text>
<text x="22.8" y="149.4">39</text>
<text x="92.6" y="144.3">36</text>
<text x="92.6" y="146.8">37</text>
<text x="92.6" y="149.4">38</text>
<text x="159.9" y="145.5">36</text>
<text x="159.9" y="148.1">37</text>
<text x="22.8" y="151.9">40</text>
<text x="92.6" y="151.9">39</text>
<text x="92.6" y="154.4">40</text>
<text x="159.9" y="150.6">38</text>
<text x="159.9" y="153.2">39</text>
<text x="159.9" y="155.7">40</text>
<text x="189" y="268.7">1A</text>
<text x="189" y="271.3">2A</text>
<text x="189" y="273.8">3A</text>
<text x="189" y="276.4">4A</text>
<text x="189" y="278.9">5A</text>
<text x="189" y="281.4">6A</text>
<text x="189" y="284">7A</text>
<text x="189" y="286.5">8A</text>
<text x="86.1" y="289.1">1B</text>
<text x="86.1" y="291.6">2B</text>
<text x="136.9" y="289.1">1B</text>
<text x="136.9" y="291.6">2B</text>
<text x="189" y="289.1">9A</text>
<text x="86.1" y="294.1">3B</text>
<text x="86.1" y="296.7">4B</text>
<text x="86.1" y="299.2">5B</text>
<text x="136.9" y="294.1">3B</text>
<text x="136.9" y="296.7">4B</text>
<text x="136.9" y="299.2">5B</text>
<text x="189" y="294.1">10A</text>
<text x="189" y="296.7">11A</text>
<text x="189" y="299.2">12A</text>
<text x="86.1" y="301.8">6B</text>
<text x="86.1" y="304.3">7B</text>
<text x="136.9" y="301.8">6B</text>
<text x="136.9" y="304.3">7B</text>
<text x="189" y="301.8">13A</text>
<text x="189" y="304.3">14A</text>
<text x="86.1" y="309.4">8B</text>
<text x="86.1" y="311.9">9B</text>
<text x="136.9" y="309.4">8B</text>
<text x="136.9" y="311.9">9B</text>
<text x="189" y="306.8">15A</text>
<text x="189" y="309.4">16A</text>
<text x="189" y="311.9">17A</text>
<text x="86.1" y="314.5">10B</text>
<text x="86.1" y="317">11B</text>
<text x="136.9" y="314.5">10B</text>
<text x="136.9" y="317">11B</text>
<text x="189" y="317">18A</text>
<text x="86.1" y="319.5">12B</text>
<text x="86.1" y="322.1">13B</text>
<text x="136.9" y="319.5">12B</text>
<text x="136.9" y="322.1">13B</text>
<text x="189" y="319.5">19A</text>
<text x="189" y="322.1">20A</text>
<text x="86.1" y="327.2">14B</text>
<text x="86.1" y="329.7">15B</text>
<text x="136.9" y="327.2">14B</text>
<text x="136.9" y="329.7">15B</text>
<text x="189" y="324.6">21A</text>
<text x="189" y="327.2">22A</text>
<text x="189" y="329.7">23A</text>
<text x="86.1" y="332.2">16B</text>
<text x="86.1" y="334.8">17B</text>
<text x="136.9" y="332.2">16B</text>
<text x="136.9" y="334.8">17B</text>
<text x="189" y="332.2">24A</text>
<text x="189" y="334.8">25A</text>
<text x="86.1" y="337.3">18B</text>
<text x="86.1" y="339.9">19B</text>
<text x="136.9" y="337.3">18B</text>
<text x="136.9" y="339.9">19B</text>
<text x="189" y="339.9">26A</text>
<text x="86.1" y="344.9">20B</text>
<text x="86.1" y="347.5">21B</text>
<text x="136.9" y="344.9">20B</text>
<text x="136.9" y="347.5">21B</text>
<text x="189" y="342.4">27A</text>
<text x="189" y="344.9">28A</text>
<text x="189" y="347.5">29A</text>
<text x="86.1" y="350">22B</text>
<text x="86.1" y="352.6">23B</text>
<text x="136.9" y="350">22B</text>
<text x="136.9" y="352.6">23B</text>
<text x="189" y="350">30A</text>
<text x="189" y="352.6">31A</text>
<text x="86.1" y="355.1">24B</text>
<text x="86.1" y="357.6">25B</text>
<text x="136.9" y="355.1">24B</text>
<text x="136.9" y="357.6">25B</text>
<text x="189" y="355.1">32A</text>
<text x="189" y="357.6">33A</text>
<text x="86.1" y="360.2">26B</text>
<text x="136.9" y="360.2">26B</text>
<text x="189" y="360.2">34A</text>
</g>
<g font-size="1" fill="#a90000">
<text x="25.8" y="44.2">E9-1</text>
<text x="25.8" y="46.7">E9-2</text>
<text x="95.1" y="46.7">E9-41</text>
<text x="25.8" y="49.3">E9-3</text>
<text x="25.8" y="51.8">E9-4</text>
<text x="95.1" y="49.3">E9-42</text>
<text x="95.1" y="51.8">E9-43</text>
<text x="162.5" y="48">E10-1</text>
<text x="162.5" y="50.5">E10-2</text>
<text x="162.5" y="53.1">E10-3</text>
<text x="25.8" y="54.4">E9-5</text>
<text x="25.8" y="56.9">E9-6</text>
<text x="25.8" y="59.4">E9-7</text>
<text x="95.1" y="54.4">E9-44</text>
<text x="95.1" y="56.9">E9-45</text>
<text x="95.1" y="59.4">E9-46</text>
<text x="162.5" y="55.6">E10-4</text>
<text x="162.5" y="58.2">E10-5</text>
<text x="25.8" y="62">E9-8</text>
<text x="25.8" y="64.5">E9-9</text>
<text x="95.1" y="62">E9-47</text>
<text x="95.1" y="64.5">E9-48</text>
<text x="162.5" y="60.7">E10-6</text>
<text x="162.5" y="63.2">E10-7</text>
<text x="162.5" y="65.8">E10-8</text>
<text x="25.3" y="67.1">E9-10</text>
<text x="95.1" y="67.1">E9-49</text>
<text x="95.1" y="69.6">E9-50</text>
<text x="162" y="70.9">E10-10</text>
<text x="162.5" y="68.3">E10-9</text>
<text x="25.3" y="72.1">E9-11</text>
<text x="25.3" y="74.7">E9-12</text>
<text x="25.3" y="77.2">E9-13</text>
<text x="95.1" y="74.7">E9-51</text>
<text x="95.1" y="77.2">E9-52</text>
<text x="162" y="75.9">E10-11</text>
<text x="25.3" y="79.8">E9-14</text>
<text x="25.3" y="82.3">E9-15</text>
<text x="95.1" y="79.8">E9-53</text>
<text x="95.1" y="82.3">E9-54</text>
<text x="162" y="78.5">E10-12</text>
<text x="162" y="81">E10-13</text>
<text x="162" y="83.6">E10-14</text>
<text x="25.3" y="84.8">E9-16</text>
<text x="25.3" y="87.4">E9-17</text>
<text x="25.3" y="89.9">E9-18</text>
<text x="95.1" y="84.8">E9-55</text>
<text x="95.1" y="87.4">E9-56</text>
<text x="95.1" y="89.9">E9-57</text>
<text x="162" y="86.1">E10-15</text>
<text x="162" y="88.6">E10-16</text>
<text x="25.3" y="92.5">E9-19</text>
<text x="25.3" y="95">E9-20</text>
<text x="95.1" y="92.5">E9-58</text>
<text x="95.1" y="95">E9-59</text>
<text x="162" y="91.2">E10-17</text>
<text x="162" y="93.7">E10-18</text>
<text x="25.3" y="100.1">E9-21</text>
<text x="95.1" y="97.5">E9-60</text>
<text x="162" y="96.3">E10-19</text>
<text x="162" y="98.8">E10-20</text>
<text x="25.3" y="102.6">E9-22</text>
<text x="25.3" y="105.2">E9-23</text>
<text x="25.3" y="107.7">E9-24</text>
<text x="95.1" y="102.6">E9-61</text>
<text x="95.1" y="105.2">E9-62</text>
<text x="95.1" y="107.7">E9-63</text>
<text x="162" y="103.9">E10-21</text>
<text x="162" y="106.4">E10-22</text>
<text x="25.3" y="110.2">E9-25</text>
<text x="25.3" y="112.8">E9-26</text>
<text x="95.1" y="110.2">E9-64</text>
<text x="95.1" y="112.8">E9-65</text>
<text x="162" y="109">E10-23</text>
<text x="162" y="111.5">E10-24</text>
<text x="25.3" y="115.3">E9-27</text>
<text x="25.3" y="117.9">E9-28</text>
<text x="95.1" y="115.3">E9-66</text>
<text x="95.1" y="117.9">E9-67</text>
<text x="162" y="114">E10-25</text>
<text x="162" y="116.6">E10-26</text>
<text x="162" y="119.1">E10-27</text>
<text x="25.3" y="120.4">E9-29</text>
<text x="25.3" y="122.9">E9-30</text>
<text x="95.1" y="120.4">E9-68</text>
<text x="95.1" y="122.9">E9-69</text>
<text x="95.1" y="125.5">E9-70</text>
<text x="162" y="121.7">E10-28</text>
<text x="162" y="124.2">E10-29</text>
<text x="25.3" y="128">E9-31</text>
<text x="25.3" y="130.6">E9-32</text>
<text x="95.1" y="130.6">E9-71</text>
<text x="162" y="126.7">E10-30</text>
<text x="162" y="131.8">E10-31</text>
<text x="25.3" y="133.1">E9-33</text>
<text x="25.3" y="135.6">E9-34</text>
<text x="95.1" y="133.1">E9-72</text>
<text x="95.1" y="135.6">E9-73</text>
<text x="162" y="134.4">E10-32</text>
<text x="162" y="136.9">E10-33</text>
<text x="25.3" y="138.2">E9-35</text>
<text x="25.3" y="140.7">E9-36</text>
<text x="25.3" y="143.3">E9-37</text>
<text x="95.1" y="138.2">E9-74</text>
<text x="95.1" y="140.7">E9-75</text>
<text x="95.1" y="143.3">E9-76</text>
<text x="162" y="139.4">E10-34</text>
<text x="162" y="142">E10-35</text>
<text x="25.3" y="145.8">E9-38</text>
<text x="25.3" y="148.3">E9-39</text>
<text x="95.1" y="145.8">E9-77</text>
<text x="95.1" y="148.3">E9-78</text>
<text x="162" y="144.5">E10-36</text>
<text x="162" y="147.1">E10-37</text>
<text x="162" y="149.6">E10-38</text>
<text x="25.3" y="150.9">E9-40</text>
<text x="95.1" y="150.9">E9-79</text>
<text x="95.1" y="153.4">E9-80</text>
<text x="162" y="152.1">E10-39</text>
<text x="162" y="154.7">E10-40</text>
<text x="184.8" y="267.7">1</text>
<text x="184.8" y="270.3">2</text>
<text x="184.8" y="272.8">3</text>
<text x="184.8" y="275.3">4</text>
<text x="184.8" y="277.9">5</text>
<text x="184.8" y="280.4">6</text>
<text x="184.8" y="283">7</text>
<text x="184.8" y="285.5">8</text>
<text x="82" y="288">1</text>
<text x="82" y="290.6">2</text>
<text x="82" y="293.1">3</text>
<text x="132.3" y="288">35</text>
<text x="132.3" y="290.6">36</text>
<text x="132.3" y="293.1">37</text>
<text x="184.4" y="293.1">10</text>
<text x="184.8" y="288">9</text>
<text x="82" y="295.7">4</text>
<text x="82" y="298.2">5</text>
<text x="132.3" y="295.7">38</text>
<text x="132.3" y="298.2">39</text>
<text x="184.4" y="295.7">11</text>
<text x="184.4" y="298.2">12</text>
<text x="82" y="300.7">6</text>
<text x="82" y="303.3">7</text>
<text x="132.3" y="300.7">40</text>
<text x="132.3" y="303.3">41</text>
<text x="184.4" y="300.7">13</text>
<text x="184.4" y="303.3">14</text>
<text x="184.4" y="305.8">15</text>
<text x="82" y="308.4">8</text>
<text x="82" y="310.9">9</text>
<text x="132.3" y="308.4">42</text>
<text x="132.3" y="310.9">43</text>
<text x="184.4" y="308.4">16</text>
<text x="184.4" y="310.9">17</text>
<text x="81.5" y="313.4">10</text>
<text x="81.5" y="316">11</text>
<text x="132.3" y="313.4">44</text>
<text x="132.3" y="316">45</text>
<text x="184.4" y="316">18</text>
<text x="81.5" y="318.5">12</text>
<text x="81.5" y="321.1">13</text>
<text x="132.3" y="318.5">46</text>
<text x="132.3" y="321.1">47</text>
<text x="184.4" y="318.5">19</text>
<text x="184.4" y="321.1">20</text>
<text x="184.4" y="323.6">21</text>
<text x="81.5" y="326.1">14</text>
<text x="81.5" y="328.7">15</text>
<text x="132.3" y="326.1">48</text>
<text x="132.3" y="328.7">49</text>
<text x="184.4" y="326.1">22</text>
<text x="184.4" y="328.7">23</text>
<text x="81.5" y="331.2">16</text>
<text x="81.5" y="333.8">17</text>
<text x="132.3" y="331.2">50</text>
<text x="132.3" y="333.8">51</text>
<text x="184.4" y="331.2">24</text>
<text x="184.4" y="333.8">25</text>
<text x="81.5" y="336.3">18</text>
<text x="81.5" y="338.8">19</text>
<text x="132.3" y="336.3">52</text>
<text x="132.3" y="338.8">53</text>
<text x="184.4" y="338.8">26</text>
<text x="184.4" y="341.4">27</text>
<text x="81.5" y="343.9">20</text>
<text x="81.5" y="346.5">21</text>
<text x="132.3" y="343.9">54</text>
<text x="132.3" y="346.5">55</text>
<text x="184.4" y="343.9">28</text>
<text x="184.4" y="346.5">29</text>
<text x="81.5" y="349">22</text>
<text x="81.5" y="351.5">23</text>
<text x="132.3" y="349">56</text>
<text x="132.3" y="351.5">57</text>
<text x="184.4" y="349">30</text>
<text x="184.4" y="351.5">31</text>
<text x="81.5" y="354.1">24</text>
<text x="81.5" y="356.6">25</text>
<text x="81.5" y="359.2">26</text>
<text x="132.3" y="354.1">58</text>
<text x="132.3" y="356.6">59</text>
<text x="132.3" y="359.2">60</text>
<text x="184.4" y="354.1">32</text>
<text x="184.4" y="356.6">33</text>
<text x="184.4" y="359.2">34</text>
</g>
</svg>
